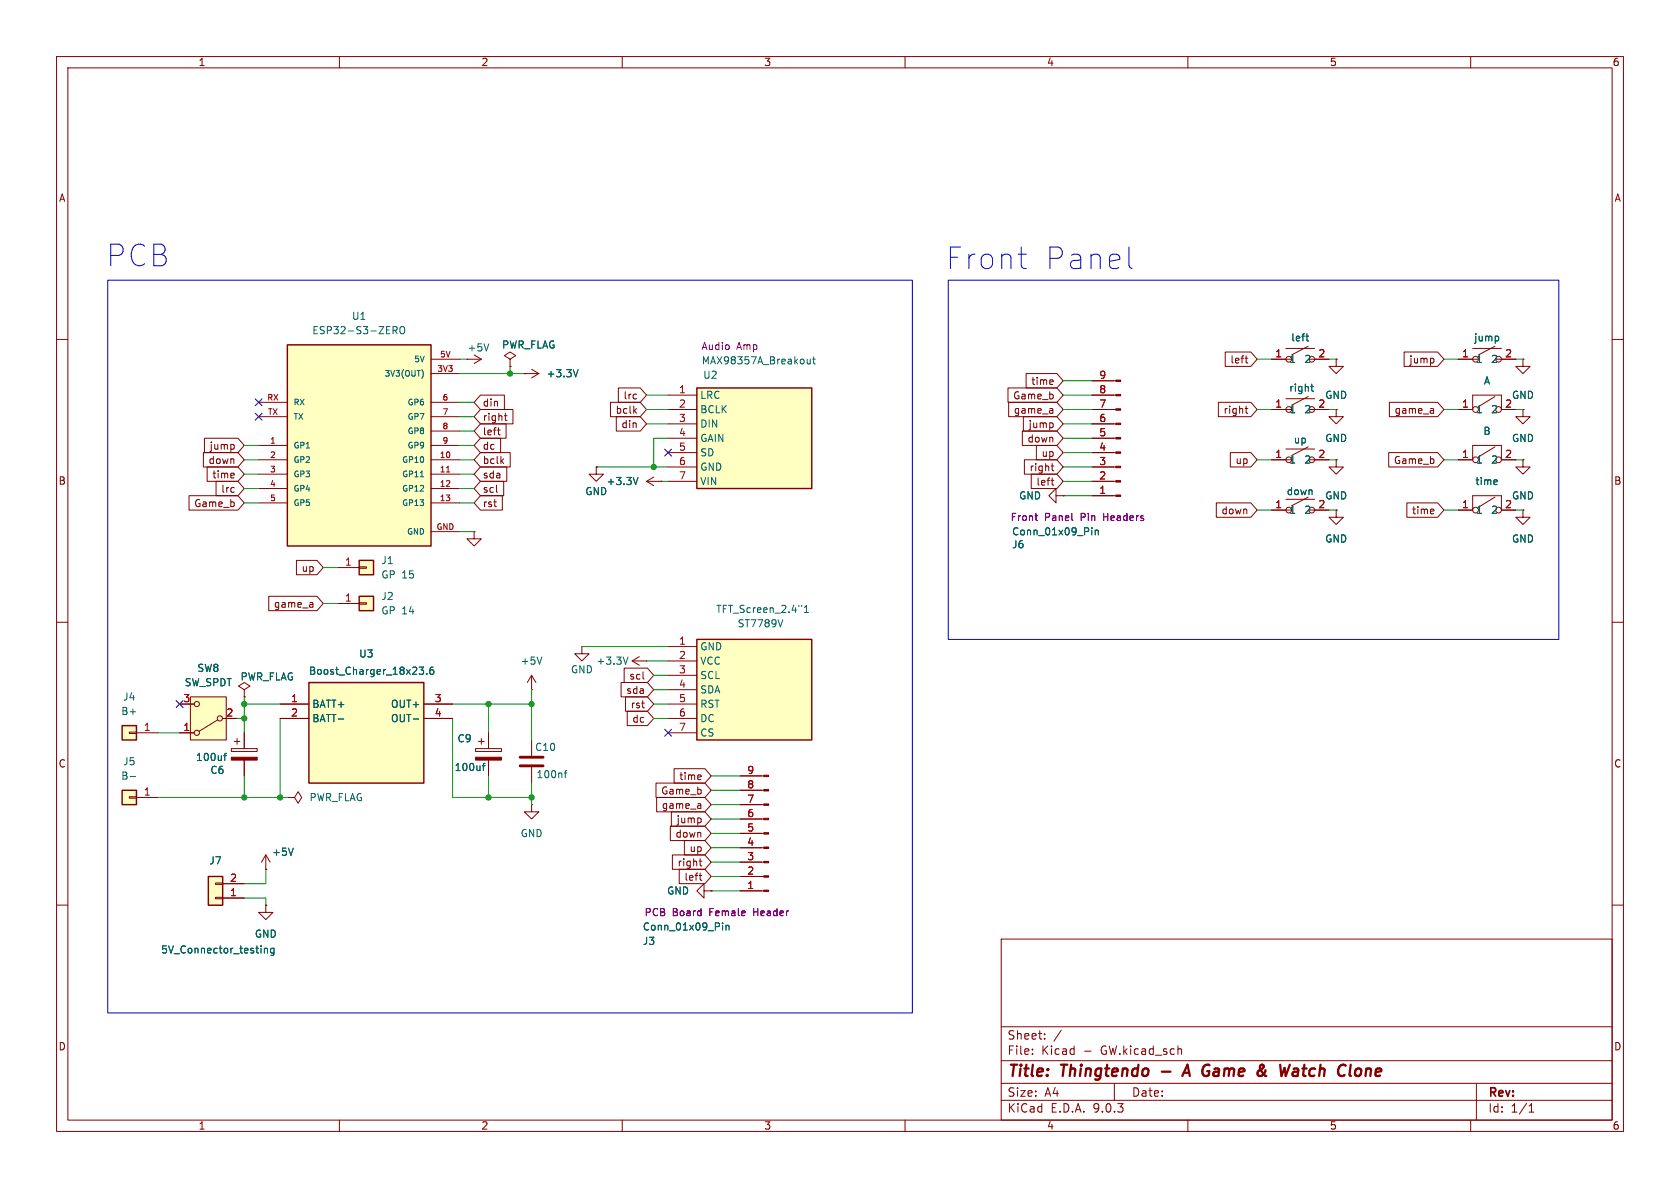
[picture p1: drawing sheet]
<svg xmlns="http://www.w3.org/2000/svg" width="297mm" height="210mm" viewBox="0 0 297 210" stroke-linecap="round" stroke-linejoin="round" font-family="sans-serif">
<g fill="none" stroke="#840000" stroke-width=".18">
<path d="M10 10h277v190h-277zM12 12h273v186h-273zM60 10v2M110 10v2M160 10v2M210 10v2M260 10v2M10 60h2M193 77.5h4.3M193 74.9h4.3M193 72.4h4.3M193 69.9h4.3"/>
<path d="M193 67.3h4.3M257.8 63.5h3.6M260.3 61.6h5.1M264.3 61.2l-2.9 1.5M264.4 63.5h3.6M285 60h2M186.7 87.6v-1.2l-1.3 1.2 1.3 1.3v-1.3h1.3M188 87.6h.1M193 87.6h4.3M193 85.1h4.3M193 82.6h4.3M193 80h4.3"/>
<path d="M224.8 90.2h3.5M227.3 88.3h5.1M231.3 87.9l-3 1.5M231.4 90.2h3.5M10 110h2M285 110h2M10 160h2M177 166h108v32h-108zM285 160h2M60 198v2M110 198v2M160 198v2"/>
<path d="M177 194.5h108M177 191.5h108M177 187.5h108M177 181.5h108M182.5 186.3v.1M182.5 185.5v.1M184.7 183.6v.1M184.7 182.8v.1M187.6 182.1l-1.3 2M197 191.5v3M208.8 185.5l.1 .9M210 198v2"/>
<path d="M260 198v2M261 191.5v6.5M270.3 196.6h.9M270.3 195.5l.4-.4v1.5"/>
<circle cx="260.9" cy="63.5" r=".51"/>
<circle cx="264.9" cy="63.5" r=".51"/>
<circle cx="227.8" cy="90.2" r=".51"/>
<circle cx="231.9" cy="90.2" r=".51"/>
</g>
<path d="M205.4 189.4h1.5M209 190.2l.9-2 .4 2M209.3 189.6h.9M223.8 190.2h.1M228.5 189.9l.2 .3 .7-.1M228.7 189l.2-.1 .6 .1-.1 1.2M229.5 189.4h-.7l-.3 .3M239.6 189.3a.55 .55 0 0 1 .5-.4 .55 .55 0 0 1 .6 .4l-.1 .5a.6 .6 0 0 1-.9 .3" fill="none" stroke="#840000" stroke-width=".4"/>
<g fill="#840000" stroke="#840000" stroke-width=".18">
<path d="M197.3 87.5h.8v.3h-.8z"/>
<path d="M197.3 85h.8v.2h-.8z"/>
<path d="M197.3 82.4h.8v.3h-.8z"/>
<path d="M197.3 79.9h.8v.2h-.8z"/>
<path d="M197.3 77.3h.8v.3h-.8z"/>
<path d="M197.3 74.8h.8v.3h-.8z"/>
<path d="M197.3 72.3h.8v.2h-.8z"/>
<path d="M197.3 69.7h.8v.3h-.8z"/>
<path d="M197.3 67.2h.8v.2h-.8z"/>
</g>
<path d="M264.8 59.5l.1 .2-.1 .5M193 93.3v.1M193 93.7v.9M193.6 93.7v.9M193.6 93.8l.2-.1 .3 .1 .1 .8" fill="none" stroke="#006464" stroke-width=".18"/>
<path d="M183 91.2h.5M183.2 92h.3M189.6 92h.1" fill="none" stroke="#840084" stroke-width=".18"/>
<path d="M50.8 61h25.4v35.5h-25.4z" fill="#ffffc2"/>
<path d="M50.8 61h25.4v35.5h-25.4z" fill="none" stroke="#840000" stroke-width=".25"/>
<g fill="none" stroke="#840000" stroke-width=".18">
<path d="M45.7 71.1h5.1M45.7 73.7h5.1M45.7 78.7h5.1M76.2 71.1h5.1M76.2 73.7h5.1M76.2 78.7h5.1M76.2 63.5h5.1M76.2 66h5.1M76.2 76.2h5.1M224.8 72.4h3.5M227.3 70.5h5.1M231.3 70.1l-3 1.5"/>
<path d="M231.4 72.4h3.5M45.7 81.3h5.1M45.7 83.8h5.1M45.7 86.4h5.1M45.7 88.9h5.1M76.2 81.3h5.1M76.2 83.8h5.1M76.2 86.4h5.1M76.2 88.9h5.1M76.2 94h5.1M83.8 94v1.3h1.3l-1.3 1.2-1.3-1.2h1.3M83.8 94h.1"/>
<circle cx="227.8" cy="72.4" r=".51"/>
<circle cx="231.9" cy="72.4" r=".51"/>
</g>
<path d="M69.5 58.4l.6-.1 .1-.1v-.3l-.7-.2v1.3M69.8 58.4l.4 .6M70.8 57.9l.2-.2a.43 .43 0 0 1 .5 .5v.4a.42 .42 0 0 1-.4 .4 .42 .42 0 0 1-.4-.4zM74.7 65.5l.1 .5-.1 .7M231.7 68.3h.5M231.9 67.9v1.1l.3 .2M74.3 84.3h.6" fill="none" stroke="#006464" stroke-width=".18"/>
<path d="M78.9 83.4h.6" fill="none" stroke="#a90000" stroke-width=".18"/>
<path d="M123.2 68.6h20.3v17.8h-20.3z" fill="#ffffc2"/>
<path d="M123.2 68.6h20.3v17.8h-20.3z" fill="none" stroke="#840000" stroke-width=".25"/>
<g fill="none" stroke="#840000" stroke-width=".18">
<path d="M82.5 63.5h.1M82.5 63.5h2.6M83.8 62.7l1.3 .8M85.1 63.5l-1.3 .8M90.2 63.5l1-.6-1-.7-1 .7 1 .6v1.3M90.2 64.8h.1M92.7 66h.1M92.7 66h2.5M94 65.3l1.2 .7M95.2 66l-1.2 .8M118.1 69.9h5.1M118.1 72.4h5.1"/>
<path d="M118.1 74.9h5.1M118.1 77.5h5.1M105.4 82.6v1.2h1.3l-1.3 1.3-1.3-1.3h1.3M105.4 82.6h.1M114.3 85.1h2.5M114.3 85.1l1.3 .8M115.6 84.3l-1.3 .8M116.8 85.1h.1M118.1 80h5.1M118.1 82.6h5.1M118.1 85.1h5.1M257.8 90.2h2.5v-2.6h5.1v2.6h2.6"/>
<path d="M264.3 87.9l-2.9 1.8M94 119.4l-.8 1.3M94 119.4l.7 1.3M94 119.4v2.5M111.8 116.8l1.2 .8M111.8 116.8h2.5M113 116.1l-1.2 .7M114.3 116.8h.1M43.2 121.9l1-.6-1-.6-1 .6 1 .6v1.3M43.2 123.2h.1M84.1 132.3h4.5v.5h-4.5zM84.6 131.1h1"/>
<path d="M85.1 130.6v1M86.4 129.5v2.8M86.4 134.4v2.8M94 121.9h.1M50.8 141h1.3l.6-1 .6 1-.6 1-.6-1M50.8 141h.1"/>
<circle cx="260.9" cy="90.2" r=".51"/>
<circle cx="264.9" cy="90.2" r=".51"/>
</g>
<g fill="none" stroke="#006464" stroke-width=".18">
<path d="M86.4 60.8l-.4 1.2M102.2 65.3l-.4 1.3M142.7 63.5l.1 .8h.3l.1-.1M143.2 63.5v.8M143.7 63.5h.4M143.8 63.1v1.1l.3 .1M112.8 84.4l-.4 1.3M264.5 84.8l.2 .3-.6 .1M264.6 85.6l-.1 .1M95.8 116.1l-.4 1.3M111 116.1l-.4 1.3M85.3 135.4h.5"/>
<path d="M85.8 134.9l-.3 .2v1.1"/>
</g>
<path d="M84.1 133.9h4.5v.5h-4.5z" fill="#840000" stroke="#840000" stroke-width=".18"/>
<path d="M123.2 113h20.3v17.8h-20.3z" fill="#ffffc2"/>
<path d="M123.2 113h20.3v17.8h-20.3z" fill="none" stroke="#840000" stroke-width=".25"/>
<path d="M102.9 114.3v1.3h1.2l-1.2 1.2-1.3-1.2h1.3M102.9 114.3h.1M118.1 114.3h5.1M118.1 116.8h5.1M118.1 119.4h5.1M118.1 121.9h5.1M118.1 124.5h5.1M118.1 127h5.1M118.1 129.5h5.1" fill="none" stroke="#840000" stroke-width=".18"/>
<path d="M138.4 109.5l-.4 1.3M141.7 107v.2M142.2 108.3h.7M142.2 107.4l.4-.4v1.3" fill="none" stroke="#006464" stroke-width=".18"/>
<path d="M54.6 120.7h20.3v17.7h-20.3z" fill="#ffffc2"/>
<path d="M54.6 120.7h20.3v17.7h-20.3z" fill="none" stroke="#840000" stroke-width=".25"/>
<path d="M49.5 124.5h5.1M49.5 127h5.1M74.9 124.5h5.1M74.9 127h5.1" fill="none" stroke="#840000" stroke-width=".18"/>
<path d="M74.1 117.9h.8l-.4 .5 .3 .1v.6l-.2 .1-.4-.1M75.4 119.1v.1M76.6 117.9l-.4 .1a.86 .86 0 0 0 0 1.2l.4-.1 .1-.4-.2-.3h-.3l-.2 .3M59.8 127.1h1M73.1 127.1h.9" fill="none" stroke="#006464" stroke-width=".18"/>
<path d="M33.7 123.2h6.3v7.6h-6.3z" fill="#ffffc2"/>
<g fill="none" stroke="#840000" stroke-width=".18">
<path d="M227.3 79.4h5.1M231.3 79l-3 1.5M224.8 81.3h3.5M231.4 81.3h3.5M31.7 129.5h2.6M31.7 124.5h2.6M33.7 123.2h6.3v7.6h-6.3zM38.5 127.3l-3.3 2M39.4 127h2.5M94 130.8v2.8M94 135.6v2.8M130.8 139.7h4.2"/>
<path d="M130.8 137.2h4.2M94 142.2v1.3h1.2l-1.2 1.3-1.3-1.3h1.3M94 142.2h.1M124.5 157.5v-1.3l-1.3 1.3 1.3 1.3v-1.3h1.2M125.7 157.5h.1M130.8 157.5h4.2M130.8 154.9h4.2M130.8 152.4h4.2M130.8 149.9h4.2M130.8 147.3h4.2M130.8 144.8h4.2M130.8 142.2h4.2"/>
<path d="M47 160v1.3h1.3l-1.3 1.3-1.3-1.3h1.3M47 160h.1"/>
<circle cx="227.8" cy="81.3" r=".51"/>
<circle cx="231.9" cy="81.3" r=".51"/>
<circle cx="34.8" cy="124.5" r=".46"/>
<circle cx="34.8" cy="129.5" r=".46"/>
<circle cx="38.9" cy="127" r=".46"/>
</g>
<path d="M91.9 133.9h4.1M91.9 135.4h4.1" fill="none" stroke="#840000" stroke-width=".51"/>
<path d="M99.8 136.6h.4M100.2 136.2l-.3 .2v1.1M127.7 163.1v.2M127.7 163.6v.8M128.3 163.6v.8M128.3 163.7l.2-.1h.3l.1 .8" fill="none" stroke="#006464" stroke-width=".18"/>
<g fill="#840000" stroke="#840000" stroke-width=".18">
<path d="M135 157.4h.9v.2h-.9z"/>
<path d="M135 154.8h.9v.3h-.9z"/>
<path d="M135 152.3h.9v.2h-.9z"/>
<path d="M135 149.7h.9v.3h-.9z"/>
<path d="M135 147.2h.9v.2h-.9z"/>
<path d="M135 144.7h.9v.2h-.9z"/>
<path d="M135 142.1h.9v.3h-.9z"/>
<path d="M135 139.6h.9v.2h-.9z"/>
<path d="M135 137h.9v.3h-.9z"/>
</g>
<path d="M21.6 128.3h2.5v2.5h-2.5z" fill="#ffffc2"/>
<path d="M21.6 128.3h2.5v2.5h-2.5z" fill="none" stroke="#840000" stroke-width=".25"/>
<path d="M22.9 129.4h1.2v.3h-1.2zM24.1 129.5h3.8M47 153.7h.1M47 151.1l-.8 1.3M47 151.1l.8 1.3M47 151.1v2.6" fill="none" stroke="#840000" stroke-width=".18"/>
<path d="M51.9 149.9l-.5 1.3" fill="none" stroke="#006464" stroke-width=".18"/>
<path d="M36.8 154.9h2.6v5.1h-2.6z" fill="#ffffc2"/>
<path d="M36.8 154.9h2.6v5.1h-2.6z" fill="none" stroke="#840000" stroke-width=".25"/>
<path d="M38.1 158.6h1.3v.3h-1.3zM38.1 156.1h1.3v.2h-1.3zM39.4 158.8h3.8M39.4 156.2h3.8" fill="none" stroke="#840000" stroke-width=".18"/>
<path d="M46.7 167.6v.9M46.7 167.7l.2-.1 .3 .1 .1 .8M48.4 167.7l-.3-.1-.3 .3 .2 .5h.4M48.4 167.6v1.1l-.2 .2-.3-.1" fill="none" stroke="#006464" stroke-width=".18"/>
<path d="M21.6 139.7h2.5v2.5h-2.5z" fill="#ffffc2"/>
<path d="M21.6 139.7h2.5v2.5h-2.5z" fill="none" stroke="#840000" stroke-width=".25"/>
<g fill="none" stroke="#840000" stroke-width=".18">
<path d="M224.8 63.5h3.5M227.3 61.6h5.1M231.3 61.2l-3 1.5M231.4 63.5h3.5M236.2 63.5v1.3h1.3l-1.3 1.2-1.3-1.2h1.3M236.2 63.5h.1M269.2 63.5v1.3h1.3l-1.3 1.2-1.2-1.2h1.2M269.2 63.5h.1M40.9 132.3h4.6v.5h-4.6zM41.4 131.1h1M41.9 130.6v1M43.2 129.5v2.8"/>
<path d="M43.2 134.4v2.8M22.9 140.8h1.2v.3h-1.2zM24.1 141h3.8"/>
<circle cx="227.8" cy="63.5" r=".51"/>
<circle cx="231.9" cy="63.5" r=".51"/>
</g>
<path d="M230.9 59.4h.5M231 60.1l.4 .2M23 137.3h1M39.6 133.6h.4M40 133.2l-.3 .1v1.1" fill="none" stroke="#006464" stroke-width=".18"/>
<path d="M40.9 133.9h4.6v.5h-4.6z" fill="#840000" stroke="#840000" stroke-width=".18"/>
<path d="M63.5 99.1h2.5v2.5h-2.5z" fill="#ffffc2"/>
<path d="M63.5 99.1h2.5v2.5h-2.5z" fill="none" stroke="#840000" stroke-width=".25"/>
<path d="M59.7 100.3h3.8M63.5 100.2h1.3v.3h-1.3z" fill="none" stroke="#840000" stroke-width=".18"/>
<path d="M63.5 105.4h2.5v2.6h-2.5z" fill="#ffffc2"/>
<path d="M63.5 105.4h2.5v2.6h-2.5z" fill="none" stroke="#840000" stroke-width=".25"/>
<g fill="none" stroke="#840000" stroke-width=".18">
<path d="M36.1 77.5h6l1.1 1.2-1.1 1.3h-6zM41.3 78.6l.1 .2-.1 .5M84.9 72.4h5.8v2.5h-5.8l-1.1-1.2zM84.9 74.9h4.6v2.6h-4.6l-1.1-1.3zM84.9 77.5h3.6v2.5h-3.6l-1.1-1.3zM84.9 69.8h4.3v2.6h-4.3l-1.1-1.3zM87.9 76h.5M88.1 76.7l.3 .2M89.2 73.5h.4M89.3 73.1v1l.3 .2M90.2 64.8h.1M92.7 66h.1"/>
<path d="M107.9 71.1h5.3l1.1 1.3-1.1 1.3h-5.3zM109 73.7h4.2l1.1 1.2-1.1 1.3h-4.2zM109.3 68.6h3.9l1.1 1.3-1.1 1.2h-3.9zM112.2 72.6l.3 .5M112.5 72.2l-.5 .5M178.2 68.6h8.6l1.2 1.3-1.2 1.2h-8.6zM178.3 71.1h8.5l1.2 1.3-1.2 1.3h-8.5zM180.7 76.2h6.1l1.2 1.3-1.2 1.2h-6.1zM180.9 73.7h5.9l1.2 1.2-1.2 1.3h-5.9zM181.4 66h5.4l1.2 1.3-1.2 1.3h-5.4zM183.2 78.7h3.6l1.2 1.3-1.2 1.3h-3.6zM186 67.1l.2 .3-.6 .2"/>
<path d="M186.1 74.8l.1 .2-.1 .5M186.1 72.3v.8M186.1 67.9l-.1 .1M186.1 73l-.1 .1M186.1 72.5l-.1 .1M193 69.9h3.8M193 72.4h3.8M193 77.5h3.8M193 74.9h3.8M193 67.3h3.8M215.4 71.1h5.7l1.1 1.3-1.1 1.3h-5.7zM216.6 62.2h4.5l1.1 1.3-1.1 1.3h-4.5z"/>
<path d="M220.1 72.2h.5M220.1 63.3h.5M220.3 71.8v1.1l.3 .2M220.3 64l.3 .2M224.8 72.4h2.5M224.8 63.5h2.5M232.4 72.4h2.5M232.4 63.5h2.5M236.2 72.4v1.3h1.3l-1.3 1.2-1.3-1.2h1.3M236.2 72.4h.1M236.2 63.5h.1M245.6 71.1h8.6l1.1 1.3-1.1 1.3h-8.6z"/>
<path d="M248.2 62.2h6l1.1 1.3-1.1 1.3h-6zM253.4 63.4l.1 .2-.1 .5M253.4 72.3v.8M253.4 73l-.1 .1M253.4 72.5l-.1 .1M257.8 72.4h2.5v-2.5h5.1v2.5h2.6M257.8 63.5h2.5M264.3 79l-2.9 1.8M264.3 70.1l-2.9 1.8M265.4 63.5h2.6M269.2 72.4v1.3h1.3l-1.3 1.2-1.2-1.2h1.2M269.2 72.4h.1"/>
<path d="M269.2 63.5h.1M33.4 87.6h8.7l1.1 1.3-1.1 1.3h-8.7zM36 80h6.1l1.1 1.3-1.1 1.3h-6.1zM36.6 82.5h5.5l1.1 1.3-1.1 1.3h-5.5zM38.2 85.1h3.9l1.1 1.3-1.1 1.2h-3.9zM41.2 83.6l.2 .3-.6 .2M41.3 84.4l-.1 .1M52.4 99.1h3.6l1.1 1.2-1.1 1.3h-3.6zM84.9 80h5.3v2.6h-5.3l-1.1-1.3zM84.9 82.5h4.7v2.6h-4.7l-1.1-1.3zM84.9 87.6h3.9v2.6h-3.9l-1.1-1.3zM84.9 85.1h4.1v2.5h-4.1l-1.1-1.2z"/>
<path d="M87.8 87h.1M88.7 81.5l.3 .5M89 81.1l-.4 .5M105.4 82.6h.1M116.8 85.1h.1M181.1 81.3h5.7l1.2 1.3-1.2 1.2h-5.7zM182.3 83.8h4.5l1.2 1.3-1.2 1.3h-4.5zM185.8 82.4h.5M185.8 84.9h.5M186 82v1l.3 .2M186 85.6l.3 .2M188 87.6h.1"/>
<path d="M193 87.6h3.8M193 85.1h3.8M193 82.6h3.8M193 80h3.8M215 88.9h6.1l1.1 1.3-1.1 1.2h-6.1zM217.5 80h3.6l1.1 1.3-1.1 1.3h-3.6zM224.8 81.3h2.5M224.8 90.2h2.5M232.4 81.3h2.5M232.4 90.2h2.5M236.2 90.2v1.2h1.3l-1.3 1.3-1.3-1.3h1.3M236.2 90.2h.1"/>
<path d="M236.2 81.3v1.3h1.3l-1.3 1.2-1.3-1.2h1.3M236.2 81.3h.1M245.5 80h8.7l1.1 1.3-1.1 1.3h-8.7zM248.7 88.9h5.5l1.1 1.3-1.1 1.2h-5.5zM253.3 90l.2 .3-.6 .1M253.4 90.8h-.1M257.8 81.3h2.5v-2.6h5.1v2.6h2.6M257.8 90.2h2.5M265.4 90.2h2.6M269.2 81.3v1.3h1.3l-1.3 1.2-1.2-1.2h1.2M269.2 81.3h.1M269.2 90.2v1.2h1.3l-1.3 1.3-1.2-1.3h1.2"/>
<path d="M269.2 90.2h.1M47.5 105.4h8.5l1.1 1.3-1.1 1.3h-8.5zM55.3 106.6v.8M55.3 107.3l-.1 .1M55.3 106.8l-.1 .1M59.7 106.7h3.8M63.5 106.6h1.3v.2h-1.3zM110.3 118.1h4.2l1.1 1.3-1.1 1.3h-4.2zM113.7 120l.2 .1M31.7 124.5h2.6M31.7 129.5h2.6M39.4 127h2.5"/>
<path d="M43.2 123.2h.1M43.2 129.5v2.8M43.2 134.4v2.8M49.5 124.5h5.1M49.5 127h5.1M74.9 124.5h5.1M74.9 127h5.1M86.4 129.5v2.8M86.4 134.4v2.8M109.8 120.6h4.7l1.1 1.3-1.1 1.3h-4.7zM110.6 123.2h3.9l1.1 1.3-1.1 1.2h-3.9zM110.9 125.7h3.6l1.1 1.3-1.1 1.3h-3.6z"/>
<path d="M116 138.4h8.6l1.1 1.3-1.1 1.3h-8.6zM119.2 135.9h5.4l1.1 1.3-1.1 1.2h-5.4zM123.8 137l.2 .3-.6 .1M123.9 137.8h-.1M130.8 139.7h3.8M130.8 137.2h3.8M39.4 158.8h3.8M39.4 156.2h3.8M47 153.7h.1M116.1 141h8.5l1.1 1.2-1.1 1.3h-8.5zM118.5 146h6.1l1.1 1.3-1.1 1.3h-6.1zM118.7 143.5h5.9l1.1 1.3-1.1 1.3h-5.9z"/>
<path d="M118.9 151.1h5.7l1.1 1.3-1.1 1.3h-5.7zM120.1 153.7h4.5l1.1 1.2-1.1 1.3h-4.5zM121 148.6h3.6l1.1 1.3-1.1 1.2h-3.6zM123.6 152.2h.5M123.6 154.8h.5M123.8 151.8v1.1l.3 .2M123.8 155.4l.3 .2M123.8 144.7l.2 .1-.2 .6M123.8 142.1l.1 .8M123.9 142.8l-.1 .1M123.9 142.4h-.1M125.7 157.5h.1"/>
<path d="M130.8 157.5h3.8M130.8 154.9h3.8M130.8 152.4h3.8M130.8 149.9h3.8M130.8 147.3h3.8M130.8 144.8h3.8M130.8 142.2h3.8M47 160h.1"/>
<circle cx="260.9" cy="72.4" r=".51"/>
<circle cx="264.9" cy="72.4" r=".51"/>
<circle cx="260.9" cy="81.3" r=".51"/>
<circle cx="264.9" cy="81.3" r=".51"/>
</g>
<g fill="none" stroke="#009600" stroke-width=".18">
<path d="M43.2 78.7h2.5M81.3 66h11.4M81.3 63.5h1.2M81.3 73.7h2.5M81.3 71.1h2.5M81.3 78.7h2.5M81.3 76.2h2.5M90.2 64.8v1.2M114.3 69.9h3.8M114.3 74.9h3.8M114.3 72.4h3.8M118.1 77.5h-2.5v5.1"/>
<path d="M188 69.9h5M188 74.9h5M188 77.5h5M188 72.4h5M188 67.3h5M222.2 63.5h2.6M222.2 72.4h2.6M234.9 63.5h1.3M234.9 72.4h1.3M255.3 63.5h2.5M255.3 72.4h2.5M268 63.5h1.2"/>
<path d="M268 72.4h1.2M43.2 81.3h2.5M43.2 83.8h2.5M43.2 88.9h2.5M43.2 86.4h2.5M81.3 81.3h2.5M81.3 83.8h2.5M81.3 88.9h2.5M81.3 86.4h2.5M81.3 94h2.5M105.4 82.6h12.7M116.8 85.1h1.3"/>
<path d="M188 82.6h5M188 85.1h5M188 80h5M188 87.6h5M222.2 81.3h2.6M222.2 90.2h2.6M234.9 81.3h1.3M234.9 90.2h1.3M255.3 81.3h2.5M255.3 90.2h2.5M268 81.3h1.2M268 90.2h1.2"/>
<path d="M57.1 106.7h2.6M57.1 100.3h2.6M102.9 114.3h15.2M114.3 116.8h3.8M115.6 119.4h2.5M27.9 129.5h3.8M41.9 127h1.3M43.2 123.2v6.3M43.2 137.2v3.8M43.2 124.5h6.3M49.5 127v14M80 124.5h14"/>
<path d="M80 127v14h14M86.4 124.5v5M86.4 137.2v3.8M94 121.9v8.9M94 138.4v3.8M115.6 127h2.5M115.6 121.9h2.5M115.6 124.5h2.5M125.7 137.2h5.1M125.7 139.7h5.1M27.9 141h22.9M43.2 158.8h3.8v1.2"/>
<path d="M47 153.7v2.5h-3.8M125.7 142.2h5.1M125.7 144.8h5.1M125.7 147.3h5.1M125.7 152.4h5.1M125.7 149.9h5.1M125.7 154.9h5.1M125.7 157.5h5.1"/>
</g>
<path d="M45.1 73.1l1.2 1.2M45.1 70.5l1.2 1.2M46.3 73.1l-1.2 1.2M46.3 70.5l-1.2 1.2M117.5 79.4l1.2 1.2M118.7 79.4l-1.2 1.2M31.1 123.9l1.3 1.2M32.4 123.9l-1.3 1.2M117.5 128.9l1.2 1.2M118.7 128.9l-1.2 1.2" fill="none" stroke="#000084" stroke-width=".18"/>
<path d="M19 49.5h142.3v129.6h-142.3zM167.6 49.5h108v63.5h-108zM180 44.9h1.4M181.1 47.5h.3M199.6 46.9l.2 .4 .3 .2" fill="none" stroke="#0000c2" stroke-width=".18"/>
<g fill="none" stroke="#006464" stroke-width=".18">
<path d="M230.9 59.4h.5M264.8 59.5l.1 .2-.1 .5M102.2 65.3l-.4 1.3M231 60.1l.4 .2M231.7 68.3h.5M231.9 67.9v1.1l.3 .2M112.8 84.4l-.4 1.3M193 93.3v.1M193 93.7v.9M193.6 93.7v.9M193.6 93.8l.2-.1 .3 .1 .1 .8M264.5 84.8l.2 .3-.6 .1"/>
<path d="M264.6 85.6l-.1 .1M74.1 117.9h.8l-.4 .5 .3 .1v.6l-.2 .1-.4-.1M75.4 119.1v.1M76.6 117.9l-.4 .1a.86 .86 0 0 0 0 1.2l.4-.1 .1-.4-.2-.3h-.3l-.2 .3M39.6 133.6h.4M40 133.2l-.3 .1v1.1M59.8 127.1h1M73.1 127.1h.9M85.3 135.4h.5M85.8 134.9l-.3 .2v1.1M51.9 149.9l-.5 1.3M46.7 167.6v.9"/>
<path d="M46.7 167.7l.2-.1 .3 .1 .1 .8M48.4 167.7l-.3-.1-.3 .3 .2 .5h.4M48.4 167.6v1.1l-.2 .2-.3-.1M127.7 163.1v.2M127.7 163.6v.8M128.3 163.6v.8M128.3 163.7l.2-.1h.3l.1 .8"/>
</g>
<path d="M183 91.2h.5M183.2 92h.3M189.6 92h.1" fill="none" stroke="#840084" stroke-width=".18"/>
<g fill="#009600" stroke="#009600" stroke-width=".18">
<circle cx="115.6" cy="82.6" r=".46"/>
<circle cx="90.2" cy="66" r=".46"/>
<circle cx="86.4" cy="124.5" r=".46"/>
<circle cx="43.2" cy="124.5" r=".46"/>
<circle cx="43.2" cy="127" r=".46"/>
<circle cx="49.5" cy="141" r=".46"/>
<circle cx="86.4" cy="141" r=".46"/>
<circle cx="94" cy="141" r=".46"/>
<circle cx="43.2" cy="141" r=".46"/>
<circle cx="94" cy="124.5" r=".46"/>
</g>
<g font-size="5.3" fill="#0000c2">
<text x="18.8" y="47.3">PCB</text>
<text x="167.3" y="47.9">Front</text>
<text x="184.6" y="47.9">Panel</text>
</g>
<g font-size="2.8" fill="#840000">
<text x="178" y="190.9">Title:</text>
<text x="187.7" y="190.9">Thingtendo</text>
<text x="211" y="190.9">A</text>
<text x="215" y="190.9">Game</text>
<text x="225.5" y="190.9">&amp;</text>
<text x="230.3" y="190.9">Watch</text>
<text x="241.4" y="190.9">Clone</text>
</g>
<g font-size="2.1" fill="#840000">
<text x="178" y="184">Sheet:</text>
<text x="178" y="186.7">File:</text>
<text x="184.1" y="186.7">Kicad</text>
<text x="191.6" y="186.7">-</text>
<text x="194.8" y="186.7">GW.kicad_sch</text>
<text x="178" y="196.9">KiCad</text>
<text x="178" y="194.1">Size:</text>
<text x="184.7" y="194.1">A4</text>
<text x="185.7" y="196.9">E.D.A.</text>
<text x="193.3" y="196.9">9.0.3</text>
<text x="200" y="194.1">Date:</text>
<text x="263" y="194.3">Rev:</text>
<text x="263" y="196.9">Id:</text>
<text x="267.1" y="196.9">1/1</text>
</g>
<g font-size="1.8" fill="#840000">
<text x="35" y="11.9">1</text>
<text x="85" y="11.9">2</text>
<text x="135" y="11.9">3</text>
<text x="185" y="11.9">4</text>
<text x="235" y="11.9">5</text>
<text x="285" y="11.9">6</text>
<text x="10.3" y="35.9">A</text>
<text x="285.3" y="35.9">A</text>
<text x="217.4" y="64.5">left</text>
<text x="249" y="64.5">jump</text>
<text x="110.1" y="70.8">lrc</text>
<text x="179" y="70.8">Game_b</text>
<text x="182.2" y="68.3">time</text>
<text x="85.2" y="74.6">right</text>
<text x="85.2" y="77.2">left</text>
<text x="85.2" y="72.1">din</text>
<text x="108.7" y="73.3">bclk</text>
<text x="109.8" y="75.9">din</text>
<text x="179.1" y="73.3">game_a</text>
<text x="181.7" y="75.9">jump</text>
<text x="216.2" y="73.3">right</text>
<text x="246.4" y="73.3">game_a</text>
<text x="36.8" y="82.2">down</text>
<text x="37" y="79.7">jump</text>
<text x="85.2" y="82.2">bclk</text>
<text x="85.2" y="79.7">dc</text>
<text x="181.6" y="78.4">down</text>
<text x="181.9" y="83.5">right</text>
<text x="184" y="81">up</text>
<text x="218.3" y="82.2">up</text>
<text x="246.3" y="82.2">Game_b</text>
<text x="10.3" y="85.9">B</text>
<text x="34.2" y="89.9">Game_b</text>
<text x="37.4" y="84.8">time</text>
<text x="39" y="87.3">lrc</text>
<text x="85.2" y="84.8">sda</text>
<text x="85.2" y="89.9">rst</text>
<text x="85.2" y="87.3">scl</text>
<text x="183.1" y="86">left</text>
<text x="285.3" y="85.9">B</text>
<text x="215.8" y="91.1">down</text>
<text x="249.5" y="91.1">time</text>
<text x="53.2" y="101.3">up</text>
<text x="48.3" y="107.6">game_a</text>
<text x="110.6" y="122.9">sda</text>
<text x="111.2" y="120.3">scl</text>
<text x="111.4" y="125.4">rst</text>
<text x="111.7" y="128">dc</text>
<text x="10.3" y="135.9">C</text>
<text x="285.3" y="135.9">C</text>
<text x="116.8" y="140.7">Game_b</text>
<text x="116.9" y="143.2">game_a</text>
<text x="120" y="138.1">time</text>
<text x="119.3" y="148.3">down</text>
<text x="119.5" y="145.7">jump</text>
<text x="119.7" y="153.4">right</text>
<text x="120.9" y="155.9">left</text>
<text x="121.8" y="150.8">up</text>
<text x="10.3" y="185.9">D</text>
<text x="285.3" y="185.9">D</text>
<text x="35" y="199.9">1</text>
<text x="85" y="199.9">2</text>
<text x="135" y="199.9">3</text>
<text x="185" y="199.9">4</text>
<text x="235" y="199.9">5</text>
<text x="285" y="199.9">6</text>
</g>
<g font-size="1.8" fill="#006464">
<text x="55.1" y="59.3">ESP32-S3-ZERO</text>
<text x="62.1" y="56.7">U1</text>
<text x="82.6" y="62.3">+5V</text>
<text x="88.7" y="61.8">PWR_FLAG</text>
<text x="124" y="64.6">MAX98357A_Breakout</text>
<text x="227.8" y="64.4">1</text>
<text x="228.2" y="60.6">left</text>
<text x="230.5" y="64.4">2</text>
<text x="260.5" y="60.6">jump</text>
<text x="260.9" y="64.4">1</text>
<text x="263.5" y="64.4">2</text>
<text x="96.5" y="66.9">+3.3V</text>
<text x="123.7" y="70.7">LRC</text>
<text x="124.2" y="67.2">U2</text>
<text x="227.8" y="69.4">right</text>
<text x="234.2" y="70.7">GND</text>
<text x="262.2" y="68.2">A</text>
<text x="267.2" y="70.7">GND</text>
<text x="123.7" y="73.3">BCLK</text>
<text x="123.7" y="75.8">DIN</text>
<text x="227.8" y="73.3">1</text>
<text x="230.5" y="73.3">2</text>
<text x="260.9" y="73.3">1</text>
<text x="262.2" y="77.1">B</text>
<text x="263.5" y="73.3">2</text>
<text x="123.7" y="78.3">GAIN</text>
<text x="123.7" y="80.9">SD</text>
<text x="123.7" y="83.4">GND</text>
<text x="227.8" y="82.1">1</text>
<text x="228.6" y="78.6">up</text>
<text x="230.5" y="82.1">2</text>
<text x="234.2" y="78.3">GND</text>
<text x="260.9" y="82.1">1</text>
<text x="263.5" y="82.1">2</text>
<text x="267.2" y="78.3">GND</text>
<text x="103.4" y="87.7">GND</text>
<text x="107.1" y="86">+3.3V</text>
<text x="123.7" y="86">VIN</text>
<text x="180.1" y="88.5">GND</text>
<text x="227.4" y="87.7">down</text>
<text x="234.2" y="88.5">GND</text>
<text x="260.7" y="86">time</text>
<text x="267.2" y="88.5">GND</text>
<text x="178.8" y="94.8">Conn_01x09_Pin</text>
<text x="227.8" y="91">1</text>
<text x="230.5" y="91">2</text>
<text x="260.9" y="91">1</text>
<text x="263.5" y="91">2</text>
<text x="67.3" y="99.9">J1</text>
<text x="178.8" y="97.1">J6</text>
<text x="234.2" y="96.1">GND</text>
<text x="267.2" y="96.1">GND</text>
<text x="67.3" y="106.3">J2</text>
<text x="67.3" y="102.5">GP 15</text>
<text x="67.3" y="108.8">GP 14</text>
<text x="126.5" y="108.6">TFT_Screen_2.4&quot;1</text>
<text x="130.3" y="111.1">ST7789V</text>
<text x="34.8" y="119">SW8</text>
<text x="54.5" y="119.5">Boost_Charger_18x23.6</text>
<text x="63.4" y="116.4">U3</text>
<text x="91.9" y="117.7">+5V</text>
<text x="100.8" y="119.2">GND</text>
<text x="105.4" y="117.7">+3.3V</text>
<text x="123.7" y="115.2">GND</text>
<text x="123.7" y="117.7">VCC</text>
<text x="21.7" y="124.1">J4</text>
<text x="32.6" y="121.5">SW_SPDT</text>
<text x="42.4" y="120.5">PWR_FLAG</text>
<text x="55.1" y="125.3">BATT+</text>
<text x="69" y="125.3">OUT+</text>
<text x="123.7" y="120.2">SCL</text>
<text x="123.7" y="122.8">SDA</text>
<text x="123.7" y="125.3">RST</text>
<text x="21.3" y="126.6">B+</text>
<text x="55.1" y="127.9">BATT-</text>
<text x="69" y="127.9">OUT-</text>
<text x="80.8" y="131.4">C9</text>
<text x="123.7" y="127.9">DC</text>
<text x="123.7" y="130.4">CS</text>
<text x="21.7" y="135.5">J5</text>
<text x="34.6" y="134.7">100uf</text>
<text x="37.1" y="137">C6</text>
<text x="80.3" y="136.5">100uf</text>
<text x="94.5" y="132.9">C10</text>
<text x="94.8" y="137.8">100nf</text>
<text x="21.3" y="138">B-</text>
<text x="54.6" y="141.8">PWR_FLAG</text>
<text x="91.9" y="148.2">GND</text>
<text x="36.9" y="153">J7</text>
<text x="48" y="151.5">+5V</text>
<text x="117.8" y="158.3">GND</text>
<text x="45" y="166">GND</text>
<text x="113.5" y="167.2">J3</text>
<text x="113.5" y="164.7">Conn_01x09_Pin</text>
<text x="28.4" y="168.8">5V_Connector_testing</text>
</g>
<g font-size="1.8" fill="#840084">
<text x="123.9" y="62.1">Audio</text>
<text x="130.2" y="62.1">Amp</text>
<text x="178.6" y="92.3">Front</text>
<text x="184.6" y="92.3">Panel</text>
<text x="191.1" y="92.3">Pin</text>
<text x="195.3" y="92.3">Headers</text>
<text x="113.9" y="162.2">PCB</text>
<text x="118.8" y="162.2">Board</text>
<text x="125.5" y="162.2">Female</text>
<text x="133.5" y="162.2">Header</text>
</g>
<g font-size="1.8" fill="#a90000">
<text x="225.4" y="63.2">1</text>
<text x="233" y="63.2">2</text>
<text x="258.4" y="63.2">1</text>
<text x="266" y="63.2">2</text>
<text x="119.9" y="69.6">1</text>
<text x="194.2" y="69.6">8</text>
<text x="194.2" y="67.1">9</text>
<text x="119.9" y="72.1">2</text>
<text x="119.9" y="74.7">3</text>
<text x="119.9" y="77.2">4</text>
<text x="194.2" y="77.2">5</text>
<text x="194.2" y="74.7">6</text>
<text x="194.2" y="72.1">7</text>
<text x="225.4" y="72.1">1</text>
<text x="233" y="72.1">2</text>
<text x="258.4" y="72.1">1</text>
<text x="266" y="72.1">2</text>
<text x="119.9" y="79.8">5</text>
<text x="119.9" y="82.3">6</text>
<text x="194.2" y="82.3">3</text>
<text x="194.2" y="79.8">4</text>
<text x="225.4" y="81">1</text>
<text x="233" y="81">2</text>
<text x="258.4" y="81">1</text>
<text x="266" y="81">2</text>
<text x="119.9" y="84.8">7</text>
<text x="194.2" y="87.4">1</text>
<text x="194.2" y="84.8">2</text>
<text x="225.4" y="89.9">1</text>
<text x="233" y="89.9">2</text>
<text x="258.4" y="89.9">1</text>
<text x="266" y="89.9">2</text>
<text x="60.9" y="100.1">1</text>
<text x="60.9" y="106.4">1</text>
<text x="119.9" y="114">1</text>
<text x="119.9" y="116.6">2</text>
<text x="119.9" y="119.1">3</text>
<text x="32.3" y="124.2">3</text>
<text x="51.4" y="124.2">1</text>
<text x="76.8" y="124.2">3</text>
<text x="119.9" y="121.7">4</text>
<text x="119.9" y="124.2">5</text>
<text x="25.3" y="129.3">1</text>
<text x="32.3" y="129.3">1</text>
<text x="39.9" y="126.7">2</text>
<text x="51.4" y="126.7">2</text>
<text x="76.8" y="126.7">4</text>
<text x="119.9" y="126.7">6</text>
<text x="119.9" y="129.3">7</text>
<text x="132" y="136.9">9</text>
<text x="25.3" y="140.7">1</text>
<text x="132" y="142">7</text>
<text x="132" y="139.4">8</text>
<text x="132" y="149.6">4</text>
<text x="132" y="147.1">5</text>
<text x="132" y="144.5">6</text>
<text x="40.6" y="156">2</text>
<text x="132" y="154.7">2</text>
<text x="132" y="152.1">3</text>
<text x="40.6" y="158.5">1</text>
<text x="132" y="157.2">1</text>
</g>
<g font-size="1.4" fill="#006464">
<text x="73.1" y="64.2">5V</text>
<text x="51.8" y="71.9">RX</text>
<text x="67.9" y="66.8">3V3(OUT)</text>
<text x="71.9" y="71.9">GP6</text>
<text x="51.8" y="74.4">TX</text>
<text x="71.9" y="74.4">GP7</text>
<text x="71.9" y="76.9">GP8</text>
<text x="51.8" y="79.5">GP1</text>
<text x="51.8" y="82">GP2</text>
<text x="71" y="82">GP10</text>
<text x="71.9" y="79.5">GP9</text>
<text x="51.8" y="84.6">GP3</text>
<text x="51.8" y="87.1">GP4</text>
<text x="51.8" y="89.6">GP5</text>
<text x="71" y="84.6">GP11</text>
<text x="71" y="87.1">GP12</text>
<text x="71" y="89.6">GP13</text>
<text x="71.8" y="94.7">GND</text>
</g>
<g font-size="1.4" fill="#a90000">
<text x="77.2" y="65.8">3V3</text>
<text x="77.7" y="63.2">5V</text>
<text x="47.1" y="70.9">RX</text>
<text x="78.1" y="70.9">6</text>
<text x="47.3" y="73.4">TX</text>
<text x="78.1" y="73.4">7</text>
<text x="78.1" y="75.9">8</text>
<text x="47.6" y="78.5">1</text>
<text x="47.6" y="81">2</text>
<text x="47.6" y="83.6">3</text>
<text x="77.6" y="81">10</text>
<text x="77.6" y="83.6">11</text>
<text x="78.1" y="78.5">9</text>
<text x="47.6" y="86.1">4</text>
<text x="47.6" y="88.6">5</text>
<text x="77.6" y="86.1">12</text>
<text x="77.6" y="88.6">13</text>
<text x="77.1" y="93.7">GND</text>
</g>
</svg>
